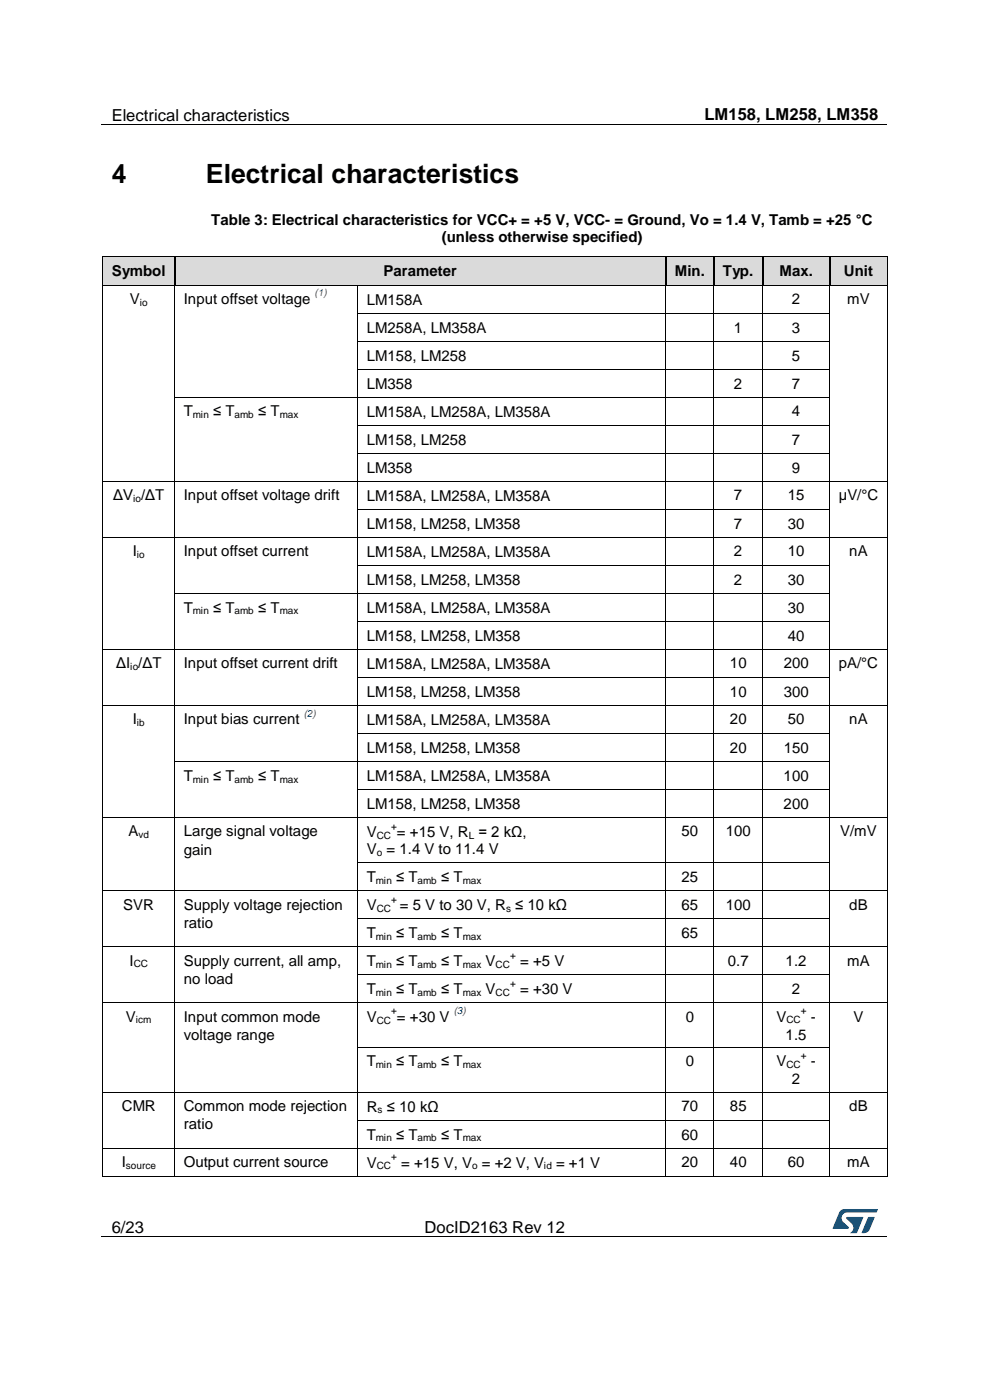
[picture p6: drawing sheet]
<svg xmlns="http://www.w3.org/2000/svg" width="210mm" height="297mm" viewBox="0 0 210 297" stroke-linecap="round" stroke-linejoin="round" font-family="sans-serif">
<path d="M21.5 26.5h166.7M21.5 262.4h166.7" fill="none" stroke="#000" stroke-width=".21"/>
<path d="M104.9 26.4h.2v.1h-.2zM61.6 262.3h.1v.2h-.1zM148 262.3h.1v.2h-.1z" fill="#000"/>
<g fill="#005288">
<path d="M178.2 256.9l.6-.4h.4l7 .1-.3 .6h-6.1a1.18 1.18 0 0 0-1.2 .7 1.18 1.18 0 0 0 .2 1.3l1.2 1.1v.3l-3.3 .1z"/>
<path d="M184.2 258.2l1.3 .1-1 2.5a1.31 1.31 0 0 1-1.7 .7z"/>
<path d="M179.6 258.2l3.6 .1-1.5 3.3h-1.4a1.29 1.29 0 0 0 .4-2l-1.1-1z"/>
</g>
<g fill="#dadada">
<path d="M21.9 54.4h15.1v6.1h-15.1z" fill-rule="evenodd"/>
<path d="M37.2 54.4h103.9v6.1h-103.9z" fill-rule="evenodd"/>
<path d="M141.4 54.4h9.9v6.1h-9.9z" fill-rule="evenodd"/>
<path d="M151.6 54.4h10v6.1h-10z" fill-rule="evenodd"/>
<path d="M161.9 54.4h14v6.1h-14z" fill-rule="evenodd"/>
<path d="M176.1 54.4h12v6.1h-12z" fill-rule="evenodd"/>
</g>
<g fill="#dadada">
<path d="M23.7 54.4h11.5v6.1h-11.5z"/>
<path d="M39 54.4h100.4v6.1h-100.4z"/>
<path d="M143.2 54.4h6.3v6.1h-6.3z"/>
<path d="M153.3 54.4h6.6v6.1h-6.6z"/>
<path d="M163.7 54.4h10.4v6.1h-10.4z"/>
<path d="M177.9 54.4h8.4v6.1h-8.4z"/>
</g>
<g fill="#000">
<path d="M21.7 54.3h.1v.1h-.1zM37 54.3h.1v.1h-.1zM141.1 54.3h.2v.1h-.2zM151.3 54.3h.1v.1h-.1zM161.6 54.3h.2v.1h-.2zM175.9 54.3h.1v.1h-.1zM188.1 54.3h.2v.1h-.2zM21.7 60.5h.1v.1h-.1zM21.7 66.4h.1v.1h-.1zM21.7 72.3h.1v.2h-.1zM21.7 78.3h.1v.1h-.1zM37 60.5h.1v.1h-.1z"/>
<path d="M37 66.4h.2v.1h-.2zM37 72.3h.2v.2h-.2zM37 78.3h.2v.1h-.2zM37.1 60.5l.1 .1zM37.2 60.5h.2v.1h-.2zM75.8 60.5h.2v.1h-.2zM75.8 66.4h.2v.1h-.2zM75.8 72.3h.2v.2h-.2zM75.8 78.3h.2v.1h-.2zM141.1 60.5h.2v.1h-.2zM141.1 66.4h.2v.1h-.2zM141.1 72.3h.2v.2h-.2z"/>
<path d="M141.1 78.3h.2v.1h-.2zM141.3 60.5l.1 .1zM141.4 60.5h.1v.1h-.1zM151.3 60.5h.1v.1h-.1zM151.3 66.4h.2v.1h-.2zM151.3 72.3h.2v.2h-.2zM151.3 78.3h.2v.1h-.2zM151.4 60.5l.1 .1zM151.5 60.5h.2v.1h-.2zM161.6 60.5h.2v.1h-.2zM161.7 66.4h.1v.1h-.1zM161.7 72.3h.1v.2h-.1z"/>
<path d="M161.7 78.3h.1v.1h-.1zM161.8 60.5l.1 .1zM161.9 60.5h.2v.1h-.2zM175.9 60.5h.1v.1h-.1zM175.9 66.4h.2v.1h-.2zM175.9 72.3h.2v.2h-.2zM175.9 78.3h.2v.1h-.2zM176 60.5l.1 .1zM176.1 60.5h.2v.1h-.2zM188.1 60.5h.2v.1h-.2zM188.1 66.4h.2v.1h-.2zM188.1 72.3h.2v.2h-.2z"/>
<path d="M188.1 78.3h.2v.1h-.2zM21.7 84.2h.1v.2h-.1zM21.7 90.2h.1v.1h-.1zM21.7 96.1h.1v.2h-.1zM37 84.2h.2v.2h-.2zM37 90.2h.2v.1h-.2zM37 96.1h.2v.2h-.2zM75.8 84.2h.2v.2h-.2zM75.8 90.2h.2v.1h-.2zM75.8 96.1h.2v.2h-.2zM141.1 84.2h.2v.2h-.2zM141.1 90.2h.2v.1h-.2z"/>
<path d="M141.1 96.1h.2v.2h-.2zM151.3 84.2h.2v.2h-.2zM151.3 90.2h.2v.1h-.2zM151.3 96.1h.2v.2h-.2zM161.7 84.2h.1v.2h-.1zM161.7 90.2h.1v.1h-.1zM161.7 96.1h.1v.2h-.1zM175.9 84.2h.2v.2h-.2zM175.9 90.2h.2v.1h-.2zM175.9 96.1h.2v.2h-.2zM188.1 84.2h.2v.2h-.2zM188.1 90.2h.2v.1h-.2z"/>
<path d="M188.1 96.1h.2v.2h-.2zM21.7 102.1h.1v.1h-.1zM21.7 108h.1v.2h-.1zM21.7 113.9h.1v.2h-.1zM37 102.1h.2v.1h-.2zM37 108h.2v.2h-.2zM37 113.9h.2v.2h-.2zM75.8 102.1h.2v.1h-.2zM75.8 108h.2v.2h-.2zM75.8 113.9h.2v.2h-.2zM141.1 102.1h.2v.1h-.2zM141.1 108h.2v.2h-.2z"/>
<path d="M141.1 113.9h.2v.2h-.2zM151.3 102.1h.2v.1h-.2zM151.3 108h.2v.2h-.2zM151.3 113.9h.2v.2h-.2zM161.7 102.1h.1v.1h-.1zM161.7 108h.1v.2h-.1zM161.7 113.9h.1v.2h-.1zM175.9 102.1h.2v.1h-.2zM175.9 108h.2v.2h-.2zM175.9 113.9h.2v.2h-.2zM188.1 102.1h.2v.1h-.2zM188.1 108h.2v.2h-.2z"/>
<path d="M188.1 113.9h.2v.2h-.2zM21.7 119.9h.1v.2h-.1zM21.7 125.8h.1v.2h-.1zM21.7 131.8h.1v.2h-.1zM21.7 137.7h.1v.2h-.1zM37 119.9h.2v.2h-.2zM37 125.8h.2v.2h-.2zM37 131.8h.2v.2h-.2zM37 137.7h.2v.2h-.2zM75.8 119.9h.2v.2h-.2zM75.8 125.8h.2v.2h-.2zM75.8 131.8h.2v.2h-.2z"/>
<path d="M75.8 137.7h.2v.2h-.2zM141.1 119.9h.2v.2h-.2zM141.1 125.8h.2v.2h-.2zM141.1 131.8h.2v.2h-.2zM141.1 137.7h.2v.2h-.2zM151.3 119.9h.2v.2h-.2zM151.3 125.8h.2v.2h-.2zM151.3 131.8h.2v.2h-.2zM151.3 137.7h.2v.2h-.2zM161.7 119.9h.1v.2h-.1zM161.7 125.8h.1v.2h-.1zM161.7 131.8h.1v.2h-.1z"/>
<path d="M161.7 137.7h.1v.2h-.1zM175.9 119.9h.2v.2h-.2zM175.9 125.8h.2v.2h-.2zM175.9 131.8h.2v.2h-.2zM175.9 137.7h.2v.2h-.2zM188.1 119.9h.2v.2h-.2zM188.1 125.8h.2v.2h-.2zM188.1 131.8h.2v.2h-.2zM188.1 137.7h.2v.2h-.2zM21.7 143.6h.1v.2h-.1zM21.7 149.6h.1v.2h-.1zM21.7 155.5h.1v.2h-.1z"/>
<path d="M37 143.6h.2v.2h-.2zM37 149.6h.2v.2h-.2zM37 155.5h.2v.2h-.2zM75.8 143.6h.2v.2h-.2zM75.8 149.6h.2v.2h-.2zM75.8 155.5h.2v.2h-.2zM141.1 143.6h.2v.2h-.2zM141.1 149.6h.2v.2h-.2zM141.1 155.5h.2v.2h-.2zM151.3 143.6h.2v.2h-.2zM151.3 149.6h.2v.2h-.2zM151.3 155.5h.2v.2h-.2z"/>
<path d="M161.7 143.6h.1v.2h-.1zM161.7 149.6h.1v.2h-.1zM161.7 155.5h.1v.2h-.1zM175.9 143.6h.2v.2h-.2zM175.9 149.6h.2v.2h-.2zM175.9 155.5h.2v.2h-.2zM188.1 143.6h.2v.2h-.2zM188.1 149.6h.2v.2h-.2zM188.1 155.5h.2v.2h-.2zM21.7 161.5h.1v.2h-.1zM21.7 167.4h.1v.2h-.1zM21.7 173.4h.1v.1h-.1z"/>
<path d="M37 161.5h.2v.2h-.2zM37 167.4h.2v.2h-.2zM37 173.4h.2v.1h-.2zM75.8 161.5h.2v.2h-.2zM75.8 167.4h.2v.2h-.2zM75.8 173.4h.2v.1h-.2zM141.1 161.5h.2v.2h-.2zM141.1 167.4h.2v.2h-.2zM141.1 173.4h.2v.1h-.2zM151.3 161.5h.2v.2h-.2zM151.3 167.4h.2v.2h-.2zM151.3 173.4h.2v.1h-.2z"/>
<path d="M161.7 161.5h.1v.2h-.1zM161.7 167.4h.1v.2h-.1zM161.7 173.4h.1v.1h-.1zM175.9 161.5h.2v.2h-.2zM175.9 167.4h.2v.2h-.2zM175.9 173.4h.2v.1h-.2zM188.1 161.5h.2v.2h-.2zM188.1 167.4h.2v.2h-.2zM188.1 173.4h.2v.1h-.2zM21.7 183h.1v.1h-.1zM21.7 188.9h.1v.2h-.1zM21.7 194.9h.1v.1h-.1z"/>
<path d="M37 183h.2v.1h-.2zM37 188.9h.2v.2h-.2zM37 194.9h.2v.1h-.2zM75.8 183h.2v.1h-.2zM75.8 188.9h.2v.2h-.2zM75.8 194.9h.2v.1h-.2zM141.1 183h.2v.1h-.2zM141.1 188.9h.2v.2h-.2zM141.1 194.9h.2v.1h-.2zM151.3 183h.2v.1h-.2zM151.3 188.9h.2v.2h-.2zM151.3 194.9h.2v.1h-.2z"/>
<path d="M161.7 183h.1v.1h-.1zM161.7 188.9h.1v.2h-.1zM161.7 194.9h.1v.1h-.1zM175.9 183h.2v.1h-.2zM175.9 188.9h.2v.2h-.2zM175.9 194.9h.2v.1h-.2zM188.1 183h.2v.1h-.2zM188.1 188.9h.2v.2h-.2zM188.1 194.9h.2v.1h-.2zM21.7 200.8h.1v.2h-.1zM21.7 206.8h.1v.1h-.1zM21.7 212.7h.1v.2h-.1z"/>
<path d="M37 200.8h.2v.2h-.2zM37 206.8h.2v.1h-.2zM37 212.7h.2v.2h-.2zM75.8 200.8h.2v.2h-.2zM75.8 206.8h.2v.1h-.2zM75.8 212.7h.2v.2h-.2zM141.1 200.8h.2v.2h-.2zM141.1 206.8h.2v.1h-.2zM141.1 212.7h.2v.2h-.2zM151.3 200.8h.2v.2h-.2zM151.3 206.8h.2v.1h-.2zM151.3 212.7h.2v.2h-.2z"/>
<path d="M161.7 200.8h.1v.2h-.1zM161.7 206.8h.1v.1h-.1zM161.7 212.7h.1v.2h-.1zM175.9 200.8h.2v.2h-.2zM175.9 206.8h.2v.1h-.2zM175.9 212.7h.2v.2h-.2zM188.1 200.8h.2v.2h-.2zM188.1 206.8h.2v.1h-.2zM188.1 212.7h.2v.2h-.2zM21.7 222h.1v.2h-.1zM21.7 231.6h.1v.2h-.1zM21.7 237.6h.1v.1h-.1z"/>
<path d="M37 222h.2v.2h-.2zM37 231.6h.2v.2h-.2zM37 237.6h.2v.1h-.2zM75.8 222h.2v.2h-.2zM75.8 231.6h.2v.2h-.2zM75.8 237.6h.2v.1h-.2zM141.1 222h.2v.2h-.2zM141.1 231.6h.2v.2h-.2zM141.1 237.6h.2v.1h-.2zM151.3 222h.2v.2h-.2zM151.3 231.6h.2v.2h-.2zM151.3 237.6h.2v.1h-.2z"/>
<path d="M161.7 222h.1v.2h-.1zM161.7 231.6h.1v.2h-.1zM161.7 237.6h.1v.1h-.1zM175.9 222h.2v.2h-.2zM175.9 231.6h.2v.2h-.2zM175.9 237.6h.2v.1h-.2zM188.1 222h.2v.2h-.2zM188.1 231.6h.2v.2h-.2zM188.1 237.6h.2v.1h-.2zM21.7 243.5h.1v.2h-.1zM21.7 249.5h.1v.1h-.1zM37 243.5h.2v.2h-.2z"/>
<path d="M37 249.5h.2v.1h-.2zM75.8 243.5h.2v.2h-.2zM75.8 249.5h.2v.1h-.2zM141.1 243.5h.2v.2h-.2zM141.1 249.5h.2v.1h-.2zM151.3 243.5h.2v.2h-.2zM151.3 249.5h.2v.1h-.2zM161.7 243.5h.1v.2h-.1zM161.7 249.5h.1v.1h-.1zM175.9 243.5h.2v.2h-.2zM175.9 249.5h.2v.1h-.2zM188.1 243.5h.2v.2h-.2z"/>
<path d="M188.1 249.5h.2v.1h-.2z"/>
</g>
<g fill="none" stroke="#000" stroke-width=".21">
<path d="M21.8 54.4v6.1M21.8 54.4h15.2M37.1 54.4h104M141.3 54.4h10M151.4 54.4h10.2M161.8 54.4h14.1M176 54.4h12.1M188.2 54.4v6.1M21.8 60.6v5.8M21.8 66.5v5.8M21.8 72.5v5.8M21.8 78.4v5.8"/>
<path d="M21.8 60.5h15.2M37.1 60.6v5.8M37.1 66.5v5.8M37.1 72.5v5.8M37.1 78.4v5.8M37.4 60.5h38.4M75.9 60.6v5.8M75.9 66.5v5.8M75.9 72.5v5.8M75.9 78.4v5.8M76 60.5h65.1M76 66.5h65.1"/>
<path d="M76 72.4h65.1M76 78.4h65.1M141.2 60.6v5.8M141.2 66.5v5.8M141.2 72.5v5.8M141.2 78.4v5.8M141.3 66.5h10M141.3 72.4h10M141.3 78.4h10M141.5 60.5h9.8M151.4 60.6v5.8M151.4 66.5v5.8"/>
<path d="M151.4 72.5v5.8M151.4 78.4v5.8M151.5 66.5h10.2M151.5 72.4h10.2M151.5 78.4h10.2M151.7 60.5h9.9M161.8 60.6v5.8M161.8 66.5v5.8M161.8 72.5v5.8M161.8 78.4v5.8M161.8 66.5h14.1M161.8 72.4h14.1"/>
<path d="M161.8 78.4h14.1M162.1 60.5h13.8M176 60.6v5.8M176 66.5v5.8M176 72.5v5.8M176 78.4v5.8M176.3 60.5h11.8M188.2 60.6v5.8M188.2 66.5v5.8M188.2 72.5v5.8M188.2 78.4v5.8M21.8 84.4v5.8"/>
<path d="M21.8 90.3v5.8M21.8 96.3v5.8M37.1 84.4v5.8M37.1 90.3v5.8M37.1 96.3v5.8M37.2 84.3h38.6M75.9 84.4v5.8M75.9 90.3v5.8M75.9 96.3v5.8M76 84.3h65.1M76 90.3h65.1M76 96.2h65.1"/>
<path d="M141.2 84.4v5.8M141.2 90.3v5.8M141.2 96.3v5.8M141.3 84.3h10M141.3 90.3h10M141.3 96.2h10M151.4 84.4v5.8M151.4 90.3v5.8M151.4 96.3v5.8M151.5 84.3h10.2M151.5 90.3h10.2M151.5 96.2h10.2"/>
<path d="M161.8 84.4v5.8M161.8 90.3v5.8M161.8 96.3v5.8M161.8 84.3h14.1M161.8 90.3h14.1M161.8 96.2h14.1M176 84.4v5.8M176 90.3v5.8M176 96.3v5.8M188.2 84.4v5.8M188.2 90.3v5.8M188.2 96.3v5.8"/>
<path d="M21.8 102.2v5.8M21.8 108.2v5.7M21.8 114.1v5.8M21.8 102.2h15.2M21.8 114h15.2M37.1 102.2v5.8M37.1 108.2v5.7M37.1 114.1v5.8M37.2 102.2h38.6M37.2 114h38.6M75.9 102.2v5.8M75.9 108.2v5.7"/>
<path d="M75.9 114.1v5.8M76 102.2h65.1M76 108.1h65.1M76 114h65.1M76 120h65.1M141.2 102.2v5.8M141.2 108.2v5.7M141.2 114.1v5.8M141.3 102.2h10M141.3 108.1h10M141.3 114h10M141.3 120h10"/>
<path d="M151.4 102.2v5.8M151.4 108.2v5.7M151.4 114.1v5.8M151.5 102.2h10.2M151.5 108.1h10.2M151.5 114h10.2M151.5 120h10.2M161.8 102.2v5.8M161.8 108.2v5.7M161.8 114.1v5.8M161.8 102.2h14.1M161.8 108.1h14.1"/>
<path d="M161.8 114h14.1M161.8 120h14.1M176 102.2v5.8M176 108.2v5.7M176 114.1v5.8M176.1 102.2h12M176.1 114h12M188.2 102.2v5.8M188.2 108.2v5.7M188.2 114.1v5.8M21.8 120.1v5.7M21.8 126v5.8"/>
<path d="M21.8 132v5.7M21.8 137.9v5.7M21.8 137.8h15.2M37.1 120.1v5.7M37.1 126v5.8M37.1 132v5.7M37.1 137.9v5.7M37.2 125.9h38.6M37.2 137.8h38.6M75.9 120.1v5.7M75.9 126v5.8M75.9 132v5.7"/>
<path d="M75.9 137.9v5.7M76 125.9h65.1M76 131.9h65.1M76 137.8h65.1M141.2 120.1v5.7M141.2 126v5.8M141.2 132v5.7M141.2 137.9v5.7M141.3 125.9h10M141.3 131.9h10M141.3 137.8h10M151.4 120.1v5.7"/>
<path d="M151.4 126v5.8M151.4 132v5.7M151.4 137.9v5.7M151.5 125.9h10.2M151.5 131.9h10.2M151.5 137.8h10.2M161.8 120.1v5.7M161.8 126v5.8M161.8 132v5.7M161.8 137.9v5.7M161.8 125.9h14.1M161.8 131.9h14.1"/>
<path d="M161.8 137.8h14.1M176 120.1v5.7M176 126v5.8M176 132v5.7M176 137.9v5.7M176.1 137.8h12M188.2 120.1v5.7M188.2 126v5.8M188.2 132v5.7M188.2 137.9v5.7M21.8 143.8v5.8M21.8 149.8v5.7"/>
<path d="M21.8 155.7v5.8M21.8 149.7h15.2M37.1 143.8v5.8M37.1 149.8v5.7M37.1 155.7v5.8M37.2 149.7h38.6M75.9 143.8v5.8M75.9 149.8v5.7M75.9 155.7v5.8M76 143.7h65.1M76 149.7h65.1M76 155.6h65.1"/>
<path d="M141.2 143.8v5.8M141.2 149.8v5.7M141.2 155.7v5.8M141.3 143.7h10M141.3 149.7h10M141.3 155.6h10M151.4 143.8v5.8M151.4 149.8v5.7M151.4 155.7v5.8M151.5 143.7h10.2M151.5 149.7h10.2M151.5 155.6h10.2"/>
<path d="M161.8 143.8v5.8M161.8 149.8v5.7M161.8 155.7v5.8M161.8 143.7h14.1M161.8 149.7h14.1M161.8 155.6h14.1M176 143.8v5.8M176 149.8v5.7M176 155.7v5.8M176.1 149.7h12M188.2 143.8v5.8M188.2 149.8v5.7"/>
<path d="M188.2 155.7v5.8M21.8 161.7v5.7M21.8 167.6v5.8M21.8 173.5v9.5M21.8 173.4h15.2M37.1 161.7v5.7M37.1 167.6v5.8M37.1 173.5v9.5M37.2 161.6h38.6M37.2 173.4h38.6M75.9 161.7v5.7M75.9 167.6v5.8"/>
<path d="M75.9 173.5v9.5M76 161.6h65.1M76 167.5h65.1M76 173.4h65.1M141.2 161.7v5.7M141.2 167.6v5.8M141.2 173.5v9.5M141.3 161.6h10M141.3 167.5h10M141.3 173.4h10M151.4 161.7v5.7M151.4 167.6v5.8"/>
<path d="M151.4 173.5v9.5M151.5 161.6h10.2M151.5 167.5h10.2M151.5 173.4h10.2M161.8 161.7v5.7M161.8 167.6v5.8M161.8 173.5v9.5M161.8 161.6h14.1M161.8 167.5h14.1M161.8 173.4h14.1M176 161.7v5.7M176 167.6v5.8"/>
<path d="M176 173.5v9.5M176.1 173.4h12M188.2 161.7v5.7M188.2 167.6v5.8M188.2 173.5v9.5M21.8 183.1v5.8M21.8 189.1v5.8M21.8 195v5.8M21.8 189h15.2M37.1 183.1v5.8M37.1 189.1v5.8M37.1 195v5.8"/>
<path d="M37.2 189h38.6M75.9 183.1v5.8M75.9 189.1v5.8M75.9 195v5.8M76 183h65.1M76 189h65.1M76 194.9h65.1M141.2 183.1v5.8M141.2 189.1v5.8M141.2 195v5.8M141.3 183h10M141.3 189h10"/>
<path d="M141.3 194.9h10M151.4 183.1v5.8M151.4 189.1v5.8M151.4 195v5.8M151.5 183h10.2M151.5 189h10.2M151.5 194.9h10.2M161.8 183.1v5.8M161.8 189.1v5.8M161.8 195v5.8M161.8 183h14.1M161.8 189h14.1"/>
<path d="M161.8 194.9h14.1M176 183.1v5.8M176 189.1v5.8M176 195v5.8M176.1 189h12M188.2 183.1v5.8M188.2 189.1v5.8M188.2 195v5.8M21.8 201v5.8M21.8 206.9v5.8M21.8 212.9v9.1M21.8 200.9h15.2"/>
<path d="M21.8 212.8h15.2M37.1 201v5.8M37.1 206.9v5.8M37.1 212.9v9.1M37.2 200.9h38.6M37.2 212.8h38.6M75.9 201v5.8M75.9 206.9v5.8M75.9 212.9v9.1M76 200.9h65.1M76 206.8h65.1M76 212.8h65.1"/>
<path d="M141.2 201v5.8M141.2 206.9v5.8M141.2 212.9v9.1M141.3 200.9h10M141.3 206.8h10M141.3 212.8h10M151.4 201v5.8M151.4 206.9v5.8M151.4 212.9v9.1M151.5 200.9h10.2M151.5 206.8h10.2M151.5 212.8h10.2"/>
<path d="M161.8 201v5.8M161.8 206.9v5.8M161.8 212.9v9.1M161.8 200.9h14.1M161.8 206.8h14.1M161.8 212.8h14.1M176 201v5.8M176 206.9v5.8M176 212.9v9.1M176.1 200.9h12M176.1 212.8h12M188.2 201v5.8"/>
<path d="M188.2 206.9v5.8M188.2 212.9v9.1M21.8 222.2v9.4M21.8 231.8v5.8M21.8 237.7v5.8M21.8 231.7h15.2M37.1 222.2v9.4M37.1 231.8v5.8M37.1 237.7v5.8M37.2 231.7h38.6M75.9 222.2v9.4M75.9 231.8v5.8"/>
<path d="M75.9 237.7v5.8M76 222.1h65.1M76 231.7h65.1M76 237.7h65.1M141.2 222.2v9.4M141.2 231.8v5.8M141.2 237.7v5.8M141.3 222.1h10M141.3 231.7h10M141.3 237.7h10M151.4 222.2v9.4M151.4 231.8v5.8"/>
<path d="M151.4 237.7v5.8M151.5 222.1h10.2M151.5 231.7h10.2M151.5 237.7h10.2M161.8 222.2v9.4M161.8 231.8v5.8M161.8 237.7v5.8M161.8 222.1h14.1M161.8 231.7h14.1M161.8 237.7h14.1M176 222.2v9.4M176 231.8v5.8"/>
<path d="M176 237.7v5.8M176.1 231.7h12M188.2 222.2v9.4M188.2 231.8v5.8M188.2 237.7v5.8M21.8 243.7v5.8M21.8 243.6h15.2M21.8 249.6h15.2M37.1 243.7v5.8M37.2 243.6h38.6M37.2 249.6h38.6M75.9 243.7v5.8"/>
<path d="M76 243.6h65.1M76 249.6h65.1M141.2 243.7v5.8M141.3 243.6h10M141.3 249.6h10M151.4 243.7v5.8M151.5 243.6h10.2M151.5 249.6h10.2M161.8 243.7v5.8M161.8 243.6h14.1M161.8 249.6h14.1M176 243.7v5.8"/>
<path d="M176.1 243.6h12M176.1 249.6h12M188.2 243.7v5.8"/>
</g>
<path d="M37.1 54.4v6.1M141.2 54.4v6.1M151.4 54.4v6.1M161.8 54.4v6.1M176 54.4v6.1" fill="none" stroke="#000" stroke-width=".25"/>
<g font-size="5.6">
<text x="23.7" y="38.9">4</text>
<text x="43.7" y="38.9">Electrical characteristics</text>
</g>
<g font-size="3.5">
<text x="23.7" y="25.6">Electrical characteristics</text>
<text x="149.4" y="25.5">LM158, LM258, LM358</text>
<text x="23.7" y="261.5">6/23</text>
<text x="90.1" y="261.5">DocID2163 Rev 12</text>
</g>
<g font-size="3.2">
<text x="44.8" y="47.7">Table 3: Electrical characteristics for VCC+ = +5 V, VCC- = Ground, Vo = 1.4 V, Tamb = +25 °C</text>
<text x="93.7" y="51.4">(unless otherwise specified)</text>
<text x="23.7" y="58.6">Symbol</text>
<text x="81.4" y="58.6">Parameter</text>
<text x="143.2" y="58.6">Min.</text>
<text x="153.3" y="58.6">Typ.</text>
<text x="165.4" y="58.6">Max.</text>
<text x="179" y="58.6">Unit</text>
<text x="27.6" y="64.5">V</text>
<text x="39" y="64.5">Input offset voltage</text>
<text x="77.8" y="64.6">LM158A</text>
<text x="168" y="64.5">2</text>
<text x="179.7" y="64.5">mV</text>
<text x="77.8" y="70.6">LM258A, LM358A</text>
<text x="155.7" y="70.6">1</text>
<text x="168" y="70.6">3</text>
<text x="77.8" y="76.5">LM158, LM258</text>
<text x="168" y="76.5">5</text>
<text x="77.8" y="82.5">LM358</text>
<text x="155.7" y="82.5">2</text>
<text x="168" y="82.5">7</text>
<text x="39" y="88.3">T</text>
<text x="45.2" y="88.3">≤ T</text>
<text x="54.7" y="88.3">≤ T</text>
<text x="77.8" y="88.4">LM158A, LM258A, LM358A</text>
<text x="168" y="88.3">4</text>
<text x="77.8" y="94.4">LM158, LM258</text>
<text x="168" y="94.4">7</text>
<text x="77.8" y="100.3">LM358</text>
<text x="168" y="100.3">9</text>
<text x="24" y="106.1">ΔV /ΔT</text>
<text x="39" y="106.1">Input offset voltage drift</text>
<text x="77.8" y="106.3">LM158A, LM258A, LM358A</text>
<text x="155.7" y="106.1">7</text>
<text x="167.1" y="106.1">15</text>
<text x="177.9" y="106.1">µV/°C</text>
<text x="77.8" y="112.2">LM158, LM258, LM358</text>
<text x="155.7" y="112.2">7</text>
<text x="167.1" y="112.2">30</text>
<text x="28.2" y="118">I</text>
<text x="39" y="118">Input offset current</text>
<text x="77.8" y="118.1">LM158A, LM258A, LM358A</text>
<text x="155.7" y="118">2</text>
<text x="167.1" y="118">10</text>
<text x="180.2" y="118">nA</text>
<text x="77.8" y="124.1">LM158, LM258, LM358</text>
<text x="155.7" y="124.1">2</text>
<text x="167.1" y="124.1">30</text>
<text x="39" y="130">T</text>
<text x="45.2" y="130">≤ T</text>
<text x="54.7" y="130">≤ T</text>
<text x="77.8" y="130">LM158A, LM258A, LM358A</text>
<text x="167.1" y="130">30</text>
<text x="77.8" y="136">LM158, LM258, LM358</text>
<text x="167.1" y="136">40</text>
<text x="24.6" y="141.8">ΔI /ΔT</text>
<text x="39" y="141.8">Input offset current drift</text>
<text x="77.8" y="141.9">LM158A, LM258A, LM358A</text>
<text x="154.9" y="141.8">10</text>
<text x="166.2" y="141.8">200</text>
<text x="177.9" y="141.8">pA/°C</text>
<text x="77.8" y="147.9">LM158, LM258, LM358</text>
<text x="154.9" y="147.9">10</text>
<text x="166.2" y="147.9">300</text>
<text x="28.2" y="153.7">I</text>
<text x="39" y="153.6">Input bias current</text>
<text x="77.8" y="153.8">LM158A, LM258A, LM358A</text>
<text x="154.9" y="153.7">20</text>
<text x="167.1" y="153.7">50</text>
<text x="180.2" y="153.7">nA</text>
<text x="77.8" y="159.7">LM158, LM258, LM358</text>
<text x="154.9" y="159.7">20</text>
<text x="166.2" y="159.7">150</text>
<text x="39" y="165.7">T</text>
<text x="45.2" y="165.7">≤ T</text>
<text x="54.7" y="165.7">≤ T</text>
<text x="77.8" y="165.7">LM158A, LM258A, LM358A</text>
<text x="166.2" y="165.7">100</text>
<text x="77.8" y="171.6">LM158, LM258, LM358</text>
<text x="166.2" y="171.6">200</text>
<text x="27.3" y="177.5">A</text>
<text x="39" y="177.5">Large signal voltage</text>
<text x="77.8" y="177.6">V</text>
<text x="84.2" y="177.6">= +15 V, R = 2 kΩ,</text>
<text x="144.6" y="177.5">50</text>
<text x="154" y="177.5">100</text>
<text x="178.2" y="177.5">V/mV</text>
<text x="39" y="181.3">gain</text>
<text x="77.8" y="181.2">V = 1.4 V to 11.4 V</text>
<text x="77.8" y="187.2">T</text>
<text x="84" y="187.2">≤ T</text>
<text x="93.6" y="187.2">≤ T</text>
<text x="144.6" y="187.2">25</text>
<text x="26.2" y="193">SVR</text>
<text x="39" y="193">Supply voltage rejection</text>
<text x="39" y="196.8">ratio</text>
<text x="77.8" y="193.1">V</text>
<text x="84.8" y="193.1">= 5 V to 30 V, R ≤ 10 kΩ</text>
<text x="144.6" y="193">65</text>
<text x="154" y="193">100</text>
<text x="180.2" y="193">dB</text>
<text x="77.8" y="199.1">T</text>
<text x="84" y="199.1">≤ T</text>
<text x="93.6" y="199.1">≤ T</text>
<text x="144.6" y="199.1">65</text>
<text x="27.5" y="204.9">I</text>
<text x="39" y="204.9">Supply current, all amp,</text>
<text x="39" y="208.7">no load</text>
<text x="77.8" y="205">T</text>
<text x="84" y="205">≤ T</text>
<text x="93.6" y="205">≤ T</text>
<text x="103" y="205">V</text>
<text x="110.3" y="205">= +5 V</text>
<text x="154.4" y="204.9">0.7</text>
<text x="166.7" y="204.9">1.2</text>
<text x="179.7" y="204.9">mA</text>
<text x="77.8" y="210.9">T</text>
<text x="84" y="210.9">≤ T</text>
<text x="93.6" y="210.9">≤ T</text>
<text x="103" y="210.9">V</text>
<text x="110.3" y="210.9">= +30 V</text>
<text x="168" y="210.9">2</text>
<text x="26.7" y="216.7">V</text>
<text x="39" y="216.7">Input common mode</text>
<text x="39" y="220.6">voltage range</text>
<text x="77.8" y="216.8">V</text>
<text x="84.2" y="216.8">= +30 V</text>
<text x="145.5" y="216.7">0</text>
<text x="164.7" y="216.7">V</text>
<text x="166.7" y="220.6">1.5</text>
<text x="172" y="216.7">-</text>
<text x="181.1" y="216.7">V</text>
<text x="77.8" y="226.2">T</text>
<text x="84" y="226.2">≤ T</text>
<text x="93.6" y="226.2">≤ T</text>
<text x="145.5" y="226.2">0</text>
<text x="164.7" y="226.2">V</text>
<text x="172" y="226.2">-</text>
<text x="168" y="229.9">2</text>
<text x="25.8" y="235.7">CMR</text>
<text x="39" y="235.7">Common mode rejection</text>
<text x="39" y="239.6">ratio</text>
<text x="77.8" y="235.8">R ≤ 10 kΩ</text>
<text x="144.6" y="235.7">70</text>
<text x="154.9" y="235.7">85</text>
<text x="180.2" y="235.7">dB</text>
<text x="77.8" y="241.8">T</text>
<text x="84" y="241.8">≤ T</text>
<text x="93.6" y="241.8">≤ T</text>
<text x="144.6" y="241.8">60</text>
<text x="25.8" y="247.6">I</text>
<text x="39" y="247.6">Output current source</text>
<text x="77.8" y="247.7">V</text>
<text x="85.1" y="247.7">= +15 V, V = +2 V, V</text>
<text x="118" y="247.7">= +1 V</text>
<text x="144.6" y="247.6">20</text>
<text x="154.9" y="247.6">40</text>
<text x="167.1" y="247.6">60</text>
<text x="179.7" y="247.6">mA</text>
</g>
<g font-size="2.1">
<text x="29.7" y="64.9">io</text>
<text x="40.9" y="88.6">min</text>
<text x="49.7" y="88.6">amb</text>
<text x="59.4" y="88.6">max</text>
<text x="28.2" y="106.5">io</text>
<text x="29" y="118.3">io</text>
<text x="40.9" y="130.3">min</text>
<text x="49.7" y="130.3">amb</text>
<text x="59.4" y="130.3">max</text>
<text x="27.6" y="142.1">io</text>
<text x="29" y="154">ib</text>
<text x="40.9" y="166">min</text>
<text x="49.7" y="166">amb</text>
<text x="59.4" y="166">max</text>
<text x="29.4" y="177.8">vd</text>
<text x="79.9" y="177.9">CC</text>
<text x="83" y="176">+</text>
<text x="99.4" y="177.9">L</text>
<text x="79.9" y="181.6">o</text>
<text x="79.8" y="187.5">min</text>
<text x="83" y="191.5">+</text>
<text x="88.6" y="187.5">amb</text>
<text x="98.2" y="187.5">max</text>
<text x="79.9" y="193.5">CC</text>
<text x="107.4" y="193.5">s</text>
<text x="79.8" y="199.4">min</text>
<text x="88.6" y="199.4">amb</text>
<text x="98.2" y="199.4">max</text>
<text x="108.2" y="203.4">+</text>
<text x="28.4" y="205.2">CC</text>
<text x="79.8" y="205.3">min</text>
<text x="88.6" y="205.3">amb</text>
<text x="98.2" y="205.3">max</text>
<text x="105.1" y="205.3">CC</text>
<text x="108.2" y="209.3">+</text>
<text x="79.8" y="211.3">min</text>
<text x="83" y="215.2">+</text>
<text x="88.6" y="211.3">amb</text>
<text x="98.2" y="211.3">max</text>
<text x="105.1" y="211.3">CC</text>
<text x="169.9" y="215.1">+</text>
<text x="28.8" y="217.1">icm</text>
<text x="79.9" y="217.2">CC</text>
<text x="166.8" y="217.1">CC</text>
<text x="79.8" y="226.6">min</text>
<text x="88.6" y="226.6">amb</text>
<text x="98.2" y="226.6">max</text>
<text x="166.8" y="226.6">CC</text>
<text x="169.9" y="224.6">+</text>
<text x="80.1" y="236.2">s</text>
<text x="79.8" y="242.1">min</text>
<text x="88.6" y="242.1">amb</text>
<text x="98.2" y="242.1">max</text>
<text x="26.7" y="247.9">source</text>
<text x="79.9" y="248.1">CC</text>
<text x="83" y="246.1">+</text>
<text x="100.2" y="248.1">o</text>
<text x="115.4" y="248.1">id</text>
</g>
<g font-size="2.1" fill="#00f">
<text x="66.7" y="62.9">(1)</text>
<text x="64.4" y="152">(2)</text>
<text x="96.3" y="215.2">(3)</text>
</g>
</svg>
